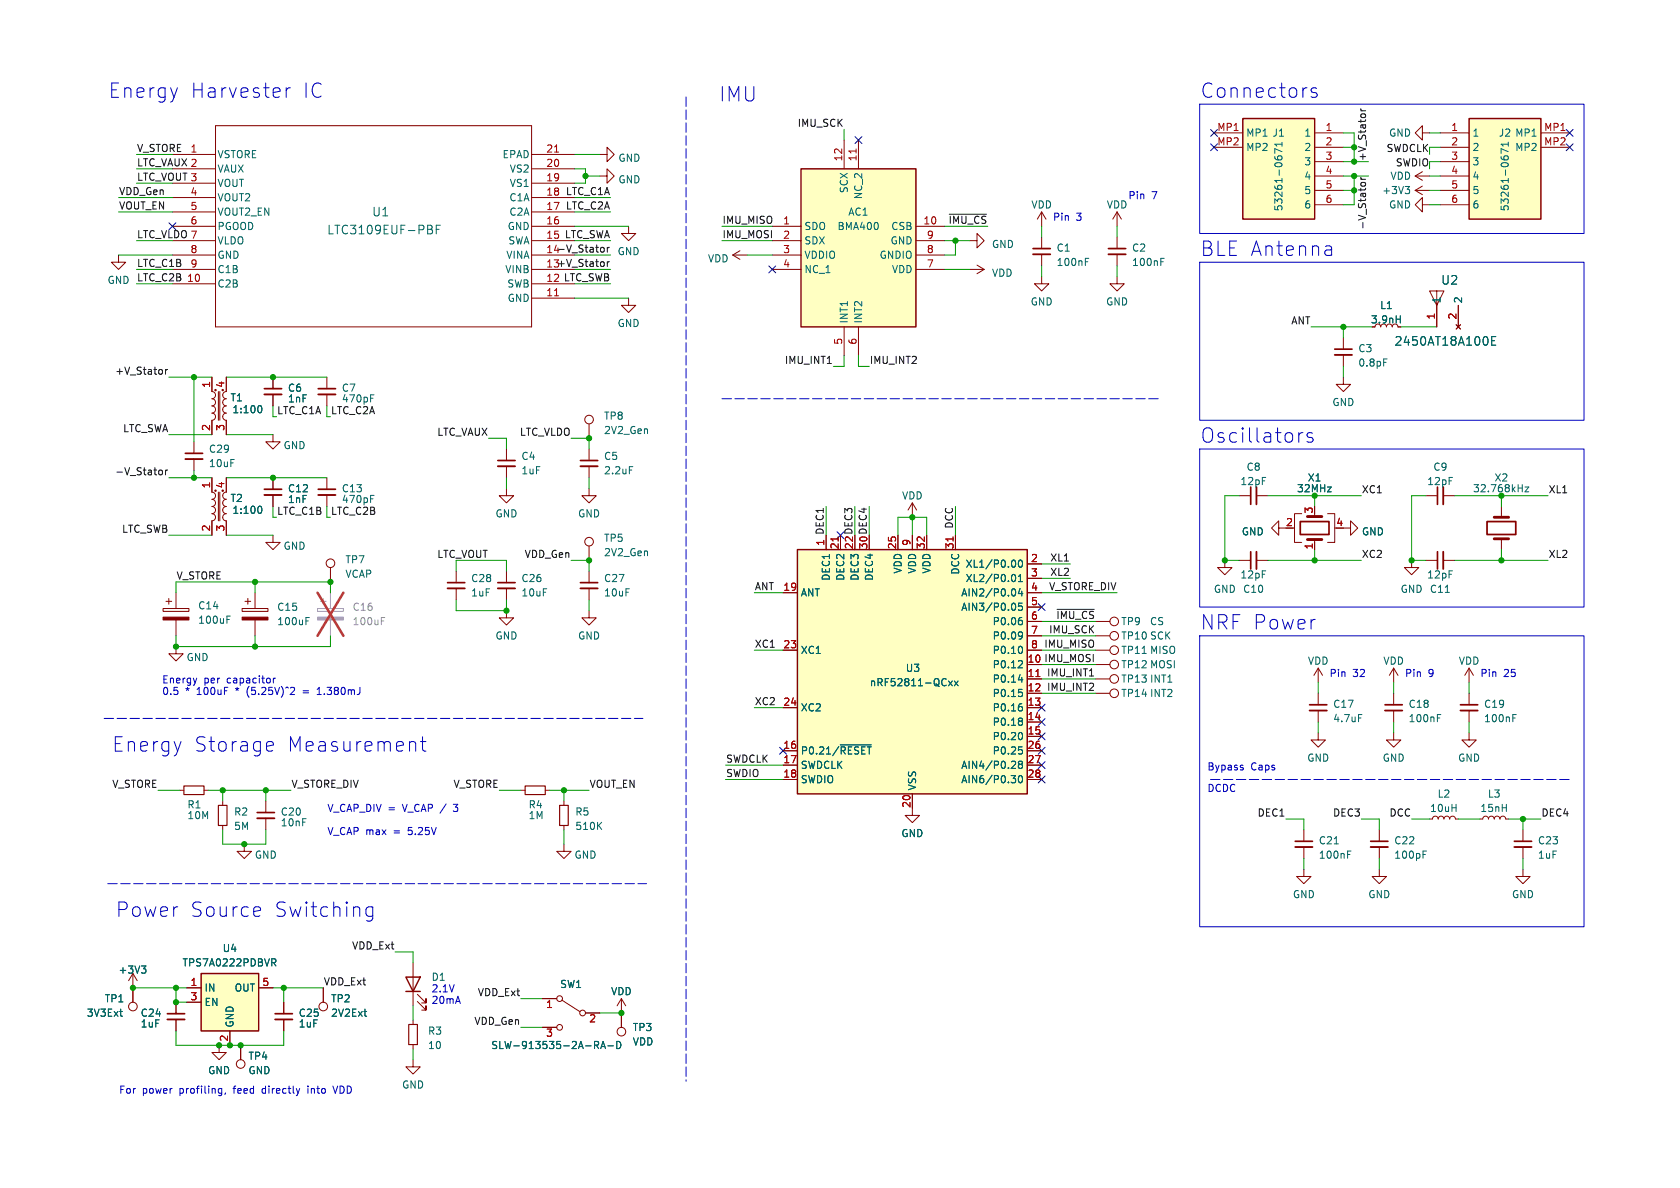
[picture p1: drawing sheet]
<svg xmlns="http://www.w3.org/2000/svg" width="297mm" height="210mm" viewBox="0 0 297 210" stroke-linecap="round" stroke-linejoin="round" font-family="sans-serif">
<g fill="none" stroke="#840000" stroke-width=".18">
<path d="M30.5 27.3h7.6M30.5 37.5h7.6M30.5 34.9h7.6M30.5 32.4h7.6M30.5 29.8h7.6M38.1 22.2h55.9v35.6h-55.9zM94 27.3h7.6M94 37.5h7.6M94 34.9h7.6M94 32.4h7.6M94 29.8h7.6M106 31.1h1.3v-1.3l1.3 1.3-1.3 1.3v-1.3"/>
<path d="M106 27.3h1.3v-1.3l1.3 1.3-1.3 1.3v-1.3M149.2 24.8v5M151.8 24.8v5M184.1 37.5l-.7 1.2M184.1 37.5v2.5M184.1 37.5l.8 1.2M197.5 37.5v2.5M197.5 37.5l-.8 1.2M197.5 37.5l.7 1.2M214.6 23.5h5.1M214.6 26h5.1M232.4 23.5h5.1"/>
<path d="M232.4 26h5.1M232.4 28.6h5.1M232.4 31.1h5.1M232.4 33.7h5.1M232.4 36.2h5.1M250.2 31.1h2.5M250.2 33.7h2.5M250.2 31.1l1.3 .8M250.2 33.7l1.3 .7M251.5 36.2v-1.3l-1.3 1.3 1.3 1.3v-1.3h1.2M251.5 23.5v-1.3l-1.3 1.3 1.3 1.3v-1.3h1.2M251.5 30.4l-1.3 .7"/>
<path d="M251.5 32.9l-1.3 .8M254.6 23.5h5.1M254.6 26h5.1M254.6 28.6h5.1M254.6 31.1h5.1M254.6 33.7h5.1M254.6 36.2h5.1M272.4 23.5h5.1M272.4 26h5.1M21 45.1v1.3h1.2l-1.2 1.2-1.3-1.2h1.3M30.5 47.6h7.6M30.5 40h7.6"/>
<path d="M30.5 42.5h7.6M30.5 45.1h7.6M30.5 50.2h7.6M94 47.6h7.6M94 40h7.6M94 42.5h7.6M94 45.1h7.6M94 50.2h7.6M94 52.7h7.6M111.1 52.7v1.3h1.3l-1.3 1.2-1.2-1.2h1.2M111.1 40v1.3h1.3l-1.3 1.2-1.2-1.2h1.2M129.5 45.1h2.6"/>
<path d="M129.5 45.1l1.3 .7M130.8 44.3l-1.3 .8M136.5 47.6h5.1M136.5 40h5.1M136.5 42.5h5.1M136.5 45.1h5.1M149.2 57.8v5.1M151.8 57.8v5.1M161.9 47.6h5.1M161.9 40h5.1M161.9 42.5h5.1M161.9 45.1h5.1"/>
<path d="M171.4 42.5h1.3v-1.2l1.3 1.2-1.3 1.3v-1.3M171.4 47.6h2.6M172.7 46.9l1.3 .7M174 47.6l-1.3 .8M184.1 48.9v1.3h1.3l-1.3 1.2-1.2-1.2h1.2M184.1 41.9v2M184.1 45v2M197.5 48.9v1.3h1.3l-1.3 1.2-1.3-1.2h1.3M197.5 41.9v2M197.5 45v2M237.5 59.7v2M247.1 57.8h.5"/>
<path d="M254 51.4v2.6l1.3-2.6h-2.6l1.3 2.6v3.8M257.4 57.4l.8 .8M257.8 54v3.8M258.2 57.4l-.8 .8M34.3 78.1v2M37.5 66.7v2.5a.63 .63 0 0 1 .6 .7 .63 .63 0 0 1-.6 .6 .63 .63 0 0 1 .6 .6 .63 .63 0 0 1-.6 .7 .63 .63 0 0 1 .6 .6 .63 .63 0 0 1-.6 .6 .63 .63 0 0 1 .6 .7 .63 .63 0 0 1-.6 .6v2.5M38.6 69.2v5.1M38.9 69.2v5.1M40 66.7v2.5a.63 .63 0 0 0-.6 .7 .63 .63 0 0 0 .6 .6 .63 .63 0 0 0-.6 .6 .63 .63 0 0 0 .6 .7 .63 .63 0 0 0-.6 .6 .63 .63 0 0 0 .6 .6 .63 .63 0 0 0-.6 .7 .63 .63 0 0 0 .6 .6v2.5M48.3 76.8v1.3h1.2l-1.2 1.3-1.3-1.3h1.3M48.3 66.7v2M48.3 69.7v2.1"/>
<path d="M57.8 66.7v2M57.8 69.7v2.1M89.5 79.4v2M104.1 74.9v2.6M104.1 79.4v2M237.5 66.7v1.2h1.3l-1.3 1.3-1.3-1.3h1.3M237.5 62.7v2.1M34.3 81.2v2M37.5 84.5v2.5a.63 .63 0 0 1 .6 .6 .63 .63 0 0 1-.6 .7 .63 .63 0 0 1 .6 .6 .63 .63 0 0 1-.6 .6 .63 .63 0 0 1 .6 .7 .63 .63 0 0 1-.6 .6 .63 .63 0 0 1 .6 .6 .63 .63 0 0 1-.6 .7v2.5M38.6 87v5.1M38.9 87v5.1M40 84.5v2.5a.63 .63 0 0 0-.6 .6 .63 .63 0 0 0 .6 .7 .63 .63 0 0 0-.6 .6 .63 .63 0 0 0 .6 .6 .63 .63 0 0 0-.6 .7 .63 .63 0 0 0 .6 .6 .63 .63 0 0 0-.6 .6 .63 .63 0 0 0 .6 .7v2.5"/>
<path d="M48.3 94.6v1.3h1.2l-1.2 1.3-1.3-1.3h1.3M48.3 84.5v2M48.3 87.5v2M57.8 84.5v2M57.8 87.5v2M89.5 86.4v1.2h1.3l-1.3 1.3-1.2-1.3h1.2M89.5 82.4v2.1M104.1 86.4v1.2h1.3l-1.3 1.3-1.2-1.3h1.2M104.1 82.4v2.1M104.1 96.5v2.6M146 94.6v2.6M148.6 94.6v2.6"/>
<path d="M158.7 94.6v2.6M161.3 88.9l-.8 1.3M161.3 88.9v2.5M161.3 94.6v2.6M161.3 88.9l.8 1.3M163.8 94.6v2.6M168.9 94.6v2.6M181.6 99.7h2.5M216.5 99.1v1.2h1.3l-1.3 1.3-1.2-1.3h1.2M219.1 87.6h2M219.1 99.1h2M222.1 87.6h2.1"/>
<path d="M222.1 99.1h2.1M226.1 93.3v-1.2l-1.3 1.2 1.3 1.3v-1.3h1.2M228.6 93.3h.3M230.1 90.8h-1.2v5.1h1.2M232.4 95.4v1.8M234.7 90.8h1.3v5.1h-1.3M237.5 93.3h1.3v-1.2l1.2 1.2-1.2 1.3v-1.3M249.6 99.1v1.2h1.2l-1.2 1.3-1.3-1.3h1.3M252.1 87.6h2M252.1 99.1h2M255.1 87.6h2.1M255.1 99.1h2.1"/>
<path d="M265.4 89.5v1.9M265.4 95.3v1.9M28.8 107.6h4.6v.5h-4.6zM29.3 106.3h1.1M29.8 105.8v1M31.1 114.3v1.3h1.3l-1.3 1.2-1.3-1.2h1.3M31.1 104.8v2.8M31.1 109.6v2.8M42.8 107.6h4.6v.5h-4.6zM43.3 106.3h1M43.8 105.8v1M45.1 104.8v2.8"/>
<path d="M45.1 109.6v2.8M58.4 100.3v2.6M80.6 101v2M80.6 104v2M89.5 108v1.2h1.3l-1.3 1.3-1.2-1.3h1.2M89.5 101v2M89.5 104v2M104.1 108v1.2h1.3l-1.3 1.3-1.2-1.3h1.2M104.1 101v2M104.1 104v2M138.4 114.9h2.6M138.4 104.8h2.6"/>
<path d="M181.6 112.4h2.5M181.6 109.9h2.5M181.6 114.9h2.5M181.6 104.8h2.5M181.6 102.2h2.5M181.6 107.3h2.5M193.7 117.5h2.5M193.7 112.4h2.5M193.7 109.9h2.5M193.7 114.9h2.5M233 118.1v2.6M233 118.1l-.7 1.3"/>
<path d="M233 118.1l.8 1.3M246.4 118.1v2.6M246.4 118.1l-.8 1.3M246.4 118.1l.7 1.3M259.7 118.1v2.6M259.7 118.1l-.7 1.3M259.7 118.1l.8 1.3M31.7 139.7h.8M36.1 139.7h.7M92.1 139.7h.7M96.4 139.7h.8M138.4 125.1h2.6"/>
<path d="M138.4 132.7h2.6M138.4 135.3h2.6M138.4 137.8h2.6M181.6 122.6h2.5M181.6 120h2.5M181.6 125.1h2.5M181.6 127.6h2.5M181.6 130.2h2.5M181.6 132.7h2.5M181.6 135.3h2.5M181.6 137.8h2.5M193.7 122.6h2.5"/>
<path d="M193.7 120h2.5M233 129.5v1.3h1.3l-1.3 1.3-1.2-1.3h1.2M233 122.6v2M233 125.6v2M246.4 129.5v1.3h1.2l-1.2 1.3-1.3-1.3h1.3M246.4 122.6v2M246.4 125.6v2M259.7 129.5v1.3h1.3l-1.3 1.3-1.3-1.3h1.3M259.7 122.6v2M259.7 125.6v2M39.4 141.6v.8M39.4 145.9v.8"/>
<path d="M43.2 149.2v1.3h1.2l-1.2 1.3-1.3-1.3h1.3M47 141.6v2M47 144.7v2M99.7 149.2v1.3h1.3l-1.3 1.3-1.3-1.3h1.3M99.7 141.6v.8M99.7 145.9v.8M161.3 140.3v3.8h1.3l-1.3 1.3-1.3-1.3h1.3M230.5 153.7v1.2h1.3l-1.3 1.3-1.3-1.3h1.3M230.5 146.7v2M230.5 149.7v2.1M243.8 153.7v1.2h1.3l-1.3 1.3-1.2-1.3h1.2M243.8 146.7v2"/>
<path d="M243.8 149.7v2.1M252.7 144.8h.5l.2-.4 .4-.1 .3 .1 .2 .4 .1-.4 .4-.1 .3 .1 .2 .4 .1-.4 .4-.1 .4 .1 .1 .4 .1-.4 .4-.1 .4 .1 .1 .4h.5M261.6 144.8h.5l.2-.4 .3-.1 .4 .1 .1 .4 .2-.4 .4-.1 .3 .1 .2 .4 .1-.4 .4-.1 .3 .1 .2 .4 .1-.4 .4-.1 .4 .1 .1 .4h.5M269.2 153.7v1.2h1.3l-1.3 1.3-1.2-1.3h1.2M269.2 146.7v2M269.2 149.7v2.1M23.5 172.1l-.8 1.3M23.5 172.1v5.1M23.5 172.1l.8 1.3M31.1 177.2v2M33 174.6h2.6M33 177.2h2.6"/>
<path d="M45.7 174.6h2.6M50.2 177.2v2M57.1 174.6v2.6M73 170.2v7.6M73.8 177l1.5 1.6v-.8v.8h-.8M73.8 175.8l1.5 1.5v-.8v.8h-.8M95.9 176.5h2.5M99.3 176.8l3.2 2M103.5 179.1h2.5M109.9 176.5v5.1M109.9 176.5l-.8 1.3M109.9 176.5l.7 1.3"/>
<path d="M31.1 180.2v2M38.7 184.8v1.3h1.3l-1.3 1.2-1.2-1.2h1.2M40.6 182.2v2.6M42.5 184.8v2.5M50.2 180.2v2M73 187.3v1.3h1.3l-1.3 1.3-1.2-1.3h1.2M73 180.3v.8M73 184.7v.7M95.9 181.6h2.5"/>
<circle cx="104.1" cy="74.2" r=".76"/>
<circle cx="58.4" cy="99.6" r=".76"/>
<circle cx="104.1" cy="95.8" r=".76"/>
<circle cx="197" cy="109.9" r=".76"/>
<circle cx="197" cy="112.4" r=".76"/>
<circle cx="197" cy="117.5" r=".76"/>
<circle cx="197" cy="114.9" r=".76"/>
<circle cx="197" cy="122.6" r=".76"/>
<circle cx="197" cy="120" r=".76"/>
<circle cx="23.5" cy="177.9" r=".76"/>
<circle cx="57.1" cy="177.9" r=".76"/>
<circle cx="98.9" cy="176.5" r=".51"/>
<circle cx="103" cy="179.1" r=".51"/>
<circle cx="42.5" cy="188.1" r=".76"/>
<circle cx="98.9" cy="181.6" r=".51"/>
<circle cx="109.9" cy="182.4" r=".76"/>
</g>
<path d="M32.5 138.9h3.6v1.6h-3.6zM92.8 138.9h3.6v1.6h-3.6zM38.6 142.4h1.5v3.5h-1.5zM98.9 142.4h1.6v3.5h-1.6zM72.3 181.1h1.5v3.6h-1.5z" fill="none" stroke="#840000" stroke-width=".2"/>
<g fill="none" stroke="#840000" stroke-width=".33">
<path d="M182.6 45h3.1M196 45h3M46.7 69.7h3.1M56.3 69.7h3M236 62.7h3M32.8 81.2h3M46.7 87.5h3.1M56.3 87.5h3M88 82.4h3.1M102.6 82.4h3.1M222.1 86.1v3.1M222.1 97.5v3.1"/>
<path d="M255.1 86.1v3.1M255.1 97.5v3.1M79.1 104h3.1M88 104h3.1M102.6 104h3.1M231.5 125.6h3.1M244.9 125.6h3M258.2 125.6h3M45.5 144.7h3M229 149.7h3M242.3 149.7h3.1M267.7 149.7h3.1"/>
<path d="M29.6 180.2h3M48.6 180.2h3.1"/>
</g>
<g fill="none" stroke="#840000" stroke-width=".3">
<path d="M182.6 43.9h3.1M196 43.9h3M46.7 68.7h3.1M56.3 68.7h3M236 61.7h3M32.8 80.1h3M46.7 86.5h3.1M56.3 86.5h3M88 81.4h3.1M102.6 81.4h3.1M221.1 86.1v3.1M221.1 97.5v3.1"/>
<path d="M229.9 92.2h5v2.3h-5zM254.1 86.1v3.1M254.1 97.5v3.1M262.9 92.2h5.1v2.3h-5.1zM79.1 103h3.1M88 103h3.1M102.6 103h3.1M231.5 124.6h3.1M244.9 124.6h3M258.2 124.6h3M45.5 143.6h3M229 148.7h3"/>
<path d="M242.3 148.7h3.1M267.7 148.7h3.1M29.6 179.2h3M48.6 179.2h3.1"/>
</g>
<g fill="none" stroke="#006464" stroke-width=".18">
<path d="M76.1 39.8l.3 .3-.1 .3-.2 .1a.41 .41 0 0 1 .4 .4 .41 .41 0 0 1-.3 .4M77.9 39.8h-.8v1.5M225.4 27.7v.2M225.9 27.8l.2-.3h.3l.2 .3M226.6 25.5h-1.2l.3 .4M226.6 26.8l-1.2-.5v.8M226.6 25.1v.8M248.4 33h.8l-.4 .4M249 33.4l.2 .3v.3l-.2 .2M265.4 27.7v.2M265.9 27.8l.2-.3h.3l.2 .3M266.6 26.8l-1.2-.5v.8"/>
<path d="M266.6 25.1v.8M266.6 25.5h-1.2l.3 .4M77.1 40.5h.5M191.9 46.3h.4M191.9 45.7h.6M205.2 46.3h.4M205.2 45.7h.6M246.8 56.4h.8M247.6 55.8v1.3M264.4 59.5h-.7v1.5h.7M45.9 71.7a.68 .68 0 0 1 .4 .6 .68 .68 0 0 1-.4 .7M65.5 70.4h.4"/>
<path d="M65.5 69.8h.6M244.6 63.5h.6M263.7 60.2h.5M45.9 89.5a.68 .68 0 0 1 .4 .6 .68 .68 0 0 1-.4 .6M65.5 88.2h.4M65.5 87.6h.6M111.3 82.5h.6M179.4 99.1l.2 .4-.2 .7M180.2 99.1l.1-.1a.68 .68 0 0 1 .5 .6 .68 .68 0 0 1-.5 .7 .84 .84 0 0 1-.1-1.2zM269.6 86.1h.7l-.7 .8h.7M40.1 109.5h.4M40.1 108.9h.6"/>
<path d="M54.1 109.2h.6M54.1 109.8h.4M179.1 101.5a.68 .68 0 0 1 .5 .7 .68 .68 0 0 1-.5 .6M179.4 106.7l.2 .4-.2 .7M179.4 104.2l.2 .4-.2 .6M180 102.8h.8M180 101.9l.4-.4v1.3M180.3 104l-.3 .9h.8M180.4 109.2h.2M180.5 114.2a.79 .79 0 0 1 0 1.3M180.5 116.8l.3 .2-.1 .3-.7 .8h.8M180.5 109.6l.3 .3v.3l-.3 .2"/>
<path d="M180.5 111.7l.2 .1a1.03 1.03 0 0 1-.2 1.1M180.6 104.5v.9M180.6 119.7v.9M180.7 106.6h-.6l-.1 .6 .2-.1 .4 .1 .2 .2-.1 .4-.2 .1-.5-.1M180.8 112.2l-.3 .3M255.5 104.7h.7M148.5 131.7h5.5M167.7 120.4l.7 .8M168.4 120.4l-.7 .8M168.7 120.4l.7 .8M169.4 120.4l-.7 .8M178.8 137.1h.8l-.5 .5"/>
<path d="M179.3 134.6l.3 .2-.1 .3-.7 .7h.8M179.3 137.6l.3 .2v.3l-.3 .3M180 120.2h.8M180.1 121.9h.6M180.1 132h.6M180.2 137.2l.1-.1a.68 .68 0 0 1 .5 .6 .68 .68 0 0 1-.5 .7 .84 .84 0 0 1-.1-1.2zM180.3 135.1l-.3-.2 .3-.3h.2l.3 .2-.3 .3M180.3 135.1l-.3 .3 .1 .3 .2 .1h.3l.2-.2v-.2l-.3-.3M180.3 135.1h.2M180.4 124.4h.2M180.5 129.5a.79 .79 0 0 1 0 1.3M180.5 122.3l.3 .3v.3l-.3 .2"/>
<path d="M180.5 124.9l.3 .2v.3l-.3 .3M180.5 126.9l.3 .3-.3 .3 .3 .2v.3l-.3 .2M180.5 132.5l.3 .3v.3l-.3 .2M240.2 126.3h.6M254.1 126.3h.6M254.1 126.9h.4M267.4 126.3h.7M267.4 126.9h.5M105.8 145.9l.6 .7M106.4 145.4l-.8 .7M235.9 149.2h.7M238.2 151.1h.5"/>
<path d="M238.2 150.4h.6M251.6 151.1h.4M251.6 150.4h.6M21.2 178.8h.4M21.5 179.6h.1M25 170.8h.8l-.4 .4M25.6 171.2l.2 .3v.3l-.2 .2M48 169.5h.5l.3 .2-.1 .4-.7 .1M48.4 170.2l.4 .6M64.3 178.8h.5M64.7 179.6h.1M105.1 184.1h.5l.2 .2-.1 .4-.6 .1"/>
<path d="M105.4 184.8l.4 .6M106.2 185.4l.4-1.3 .4 1.3M106.3 185h.6M107.5 184.9h.9M109 184.1a.64 .64 0 0 1 .8 .6 .64 .64 0 0 1-.8 .7z"/>
</g>
<path d="M141.6 29.8h20.3v28h-20.3zM219.7 21h12.7v17.7h-12.7zM259.7 21h12.7v17.7h-12.7zM141 97.2h40.6v43.1h-40.6zM35.6 172.1h10.1v10.1h-10.1zM71.8 172.7h2.5l-1.3 2.6zM71.8 175.3h2.5" fill="none" stroke="#840000" stroke-width=".25"/>
<g fill="#ffffc2" stroke="#ffffc2" stroke-width=".18">
<path d="M141.6 29.8h20.3v28h-20.3z"/>
<path d="M141 97.2h40.6v43.1h-40.6z"/>
<path d="M35.6 172.1h10.1v10.1h-10.1z"/>
<path d="M259.7 21h12.7v17.7h-12.7z"/>
<path d="M219.7 21h12.7v17.7h-12.7z"/>
</g>
<path d="M98 26.9h.8M151.3 26.3v.8M98 52.3h.8M148.2 94.9v.7M168.5 94.9v.7M183.1 119.6h.7" fill="none" stroke="#a90000" stroke-width=".18"/>
<path d="M56.1 107.6h4.6v.5h-4.6zM56.6 106.3h1.1M57.1 105.8v1M58.4 104.8v2.8M58.4 109.6v2.8" fill="none" stroke="#a1a1a1" stroke-width=".18"/>
<path d="M56.1 109.1h4.6v.5h-4.6z" fill="#a1a1a1" stroke="#a1a1a1" stroke-width=".18"/>
<path d="M67.4 109.8h.4M67.4 109.2h.6" fill="none" stroke="#989898" stroke-width=".18"/>
<path d="M56.1 104.8l4.6 7.6M60.7 104.8l-4.6 7.6" fill="none" stroke="#eb3a3d" stroke-width=".46"/>
<g fill="#840000" stroke="#840000" stroke-width=".18">
<path d="M42.8 109.1h4.6v.5h-4.6z"/>
<path d="M28.8 109.1h4.6v.5h-4.6z"/>
</g>
<path d="M231.1 95.4h2.6M231.1 91.3h2.6M264.2 95.3h2.5M264.2 91.4h2.5" fill="none" stroke="#840000" stroke-width=".51"/>
<g fill="none" stroke="#0f0f0f" stroke-width=".18">
<path d="M240.6 19.2l.2 .4M240.6 19.6h.8M167.8 37.9h6.6M240.6 31.3l.2 .4M240.6 32.7v-.3l.2-.2 .5 .1 .1 .4M240.6 31.7h.8M106.4 43.7l.3 .1 .1 .2v.5l-.4 .1M107.4 43.7v.9M107.4 46.3v.8M107.7 43.7l-.3 .3M107.7 46.3l-.3 .2M29.3 65.3v.9"/>
<path d="M29.6 65.3l-.3 .3M28.3 83.1l.3 .1 .1 .1v.5l-.4 .1M29.3 83.1v.8M29.6 83.1l-.3 .2M186.9 107.7h6.5"/>
</g>
<g fill="none" stroke="#0000c2" stroke-width=".18">
<path d="M50.6 15.5v1.7M51.3 15.5a.65 .65 0 0 0-.7 .5M212.1 18.4h67.9v22.9h-67.9zM232.8 15.6l-.7-.1-.3 .4 .1 .3 .9 .3 .1 .2-.1 .4-.3 .1-.7-.1M212.1 46.4h67.9v27.9h-67.9zM235.1 43.5l.3 .3v1.4M235.4 45l-.2 .2M235.4 44.1l-.2 .1M212.1 79.4h67.9v27.9h-67.9zM230.3 76.5a.65 .65 0 0 0-.7 .5M232 76.6l-.6-.1-.3 .3 .1 .4 .8 .2 .1 .3-.1 .4-.2 .1-.7-.1M34.8 119.9l-.3 .8"/>
<path d="M48.3 119.9v.8M48.7 119.9l-.4 .2M212.1 112.4h67.9v51.4h-67.9zM47.5 131.1l.7 .1 .1 .5-1.2 .2M48.2 132.7l-.7 .1M53.6 122.1h1M53.6 122.5h1M56.1 122.8h.7M56.1 121.9l.3-.4v1.3M73.1 131.1l.4 .4v1.3M74.3 131.1h1M74.7 130.2v2.2l.1 .3 .5 .1"/>
<path d="M219.6 135.7l.2 .2-.2 .2M219.6 135.3h.1M45.7 160.3l.2 .1 .2 .5-1.2 .2M45.9 161.9l-.2 .1M65.9 160.3v2.1a.69 .69 0 0 1-1.1 .3M65.9 160.4l-.7-.1-.5 .5v.7l.2 .4 .3 .1 .7-.1M38.8 192.4l.4 .1M39.2 192.4v1l-.2 .3M39.2 193.2l-.4 .1M39.9 193.2l-.2 .2M54.4 192v.1M54.4 192.4v.9"/>
<path d="M58.9 192l.4 1.3"/>
</g>
<path d="M121.3 17.1v174M127.6 70.5h77.5M18.4 127h95.3M214 137.8h63.5M19 156.2h95.3" fill="none" stroke="#0000c2" stroke-width=".18" stroke-dasharray="1.7 .6"/>
<g fill="none" stroke="#009600" stroke-width=".18">
<path d="M21 34.9h9.5M21 37.5h9.5M24.1 27.3h6.4M24.1 29.8h6.4M24.1 32.4h6.4M101.6 27.3h4.4M101.6 29.8h1.9v2.6h-1.9M101.6 34.9h6.3M101.6 37.5h6.3M103.5 31.1h2.5M149.2 22.9v1.9M237.5 33.7h1.9"/>
<path d="M237.5 23.5h1.9v5.1M237.5 31.1h4.4M237.5 26h1.9M237.5 28.6h4.4M239.4 31.1v5.1h-1.9M252.7 33.7h1.9M252.7 31.1h1.9M252.7 23.5h1.9M252.7 26h1.9M252.7 28.6h1.9M252.7 36.2h1.9M21 45.1h9.5"/>
<path d="M24.1 47.6h6.4M24.1 42.5h6.4M24.1 50.2h6.4M101.6 47.6h6.3M101.6 45.1h6.3M101.6 40h9.5M101.6 42.5h6.3M101.6 50.2h6.3M101.6 52.7h9.5M127.6 40h8.9M127.6 42.5h8.9M132.1 45.1h4.4"/>
<path d="M167 47.6h4.4M167 40h7.6M167 42.5h4.4M168.9 42.5v2.6h-1.9M184.1 40v1.9M184.1 47v1.9M197.5 40v1.9M197.5 47v1.9M231.8 57.8h10.8M237.5 57.8v1.9M247.6 57.8h6.4M29.8 66.7h7.7"/>
<path d="M29.8 76.8h7.7M34.3 66.7v11.4M40 66.7h17.8M40 76.8h8.3M48.3 71.8v1.9h.6M57.8 71.8v1.9h.6M86.4 77.5h3.1v1.9M101 77.5h3.1v1.9M149.2 62.9v1.9h-1.9M151.8 62.9v1.9h1.9M237.5 64.8v1.9M29.8 84.5h7.7"/>
<path d="M29.8 94.6h7.7M34.3 83.2v1.3M40 84.5h17.8M40 94.6h8.3M48.3 89.5v1.9h.6M57.8 89.5v1.9h.6M89.5 84.5v1.9M101 99.1h3.1v1.9M104.1 84.5v1.9M146 89.5v5.1M151.1 89.5v5.1M153.7 89.5v5.1"/>
<path d="M158.7 94.6v-3.2h5.1v3.2M161.3 91.4v3.2M168.9 89.5v5.1M184.1 99.7h5.1M219.1 87.6h-2.6v11.5h2.6M224.2 87.6h16.5M224.2 99.1h16.5M232.4 87.6v1.9M232.4 97.2v1.9M252.1 87.6h-2.5v11.5h2.5M257.2 87.6h16.5M257.2 99.1h16.5"/>
<path d="M265.4 87.6v1.9M265.4 97.2v1.9M31.1 112.4v1.9h27.3v-1.9M31.1 104.8v-1.9h27.3v1.9M45.1 102.9v1.9M45.1 112.4v1.9M80.6 101v-1.9h8.9v1.9M80.6 106v2h8.9v-2M104.1 106v2M133.3 104.8h5.1M133.3 114.9h5.1M184.1 104.8h13.4"/>
<path d="M184.1 102.2h5.1M184.1 112.4h9.6M184.1 114.9h9.6M184.1 117.5h9.6M184.1 109.9h9.6M27.9 139.7h3.8M36.8 139.7h14.6M39.4 139.7v1.9M47 139.7v1.9M88.3 139.7h3.8M97.2 139.7h6.9M99.7 139.7v1.9"/>
<path d="M128.3 137.8h10.1M128.3 135.3h10.1M133.3 125.1h5.1M184.1 120h9.6M184.1 122.6h9.6M233 120.7v1.9M233 127.6v1.9M246.4 120.7v1.9M246.4 127.6v1.9M259.7 120.7v1.9M259.7 127.6v1.9M39.4 146.7v2.5h7.6v-2.5"/>
<path d="M99.7 146.7v2.5M227.3 144.8h3.2v1.9M230.5 151.8v1.9M240.7 144.8h3.1v1.9M243.8 151.8v1.9M249.6 144.8h3.1M257.8 144.8h3.8M266.7 144.8h5.7M269.2 144.8v1.9M269.2 151.8v1.9M23.5 174.6h9.5M31.1 174.6v2.6h1.9"/>
<path d="M48.3 174.6h8.8M50.2 174.6v2.6M69.8 168.3h3.2v1.9M73 177.8v2.5M92.1 176.5h3.8M106 179.1h3.9M31.1 182.2v2.6h7.6M50.2 182.2v2.6h-9.6M73 185.4v1.9M92.1 181.6h3.8"/>
</g>
<g fill="none" stroke="#000084" stroke-width=".18">
<path d="M29.9 39.4l1.2 1.2M31.1 39.4l-1.2 1.2M151.2 24.2l1.2 1.2M152.4 24.2l-1.2 1.2M214 22.9l1.2 1.2M214 25.4l1.2 1.2M215.2 22.9l-1.2 1.2M215.2 25.4l-1.2 1.2M276.9 25.4l1.2 1.2M276.9 22.9l1.2 1.2M278.1 25.4l-1.2 1.2M278.1 22.9l-1.2 1.2"/>
<path d="M135.9 47l1.2 1.2M137.1 47l-1.2 1.2M148 94l1.2 1.2M149.2 94l-1.2 1.2M183.5 106.7l1.3 1.2M184.8 106.7l-1.3 1.2M137.8 132.1l1.2 1.2M139 132.1l-1.2 1.2M183.5 127l1.3 1.2M183.5 137.2l1.3 1.2M183.5 134.6l1.3 1.3M183.5 124.5l1.3 1.2"/>
<path d="M183.5 132.1l1.3 1.2M183.5 129.6l1.3 1.2M184.8 127l-1.3 1.2M184.8 137.2l-1.3 1.2M184.8 134.6l-1.3 1.3M184.8 124.5l-1.3 1.2M184.8 132.1l-1.3 1.2M184.8 129.6l-1.3 1.2"/>
</g>
<g fill="#009600" stroke="#009600" stroke-width=".18">
<circle cx="216.5" cy="99.1" r=".46"/>
<circle cx="239.4" cy="33.7" r=".46"/>
<circle cx="239.4" cy="31.1" r=".46"/>
<circle cx="239.4" cy="26" r=".46"/>
<circle cx="239.4" cy="28.6" r=".46"/>
<circle cx="249.6" cy="99.1" r=".46"/>
<circle cx="265.4" cy="99.1" r=".46"/>
<circle cx="265.4" cy="87.6" r=".46"/>
<circle cx="232.4" cy="87.6" r=".46"/>
<circle cx="232.4" cy="99.1" r=".46"/>
<circle cx="237.5" cy="57.8" r=".46"/>
<circle cx="168.9" cy="42.5" r=".46"/>
<circle cx="269.2" cy="144.8" r=".46"/>
<circle cx="161.3" cy="91.4" r=".46"/>
<circle cx="104.1" cy="77.5" r=".46"/>
<circle cx="99.7" cy="139.7" r=".46"/>
<circle cx="104.1" cy="99.1" r=".46"/>
<circle cx="43.2" cy="149.2" r=".46"/>
<circle cx="109.9" cy="179.1" r=".46"/>
<circle cx="31.1" cy="174.6" r=".46"/>
<circle cx="31.1" cy="114.3" r=".46"/>
<circle cx="45.1" cy="114.3" r=".46"/>
<circle cx="47" cy="139.7" r=".46"/>
<circle cx="39.4" cy="139.7" r=".46"/>
<circle cx="50.2" cy="174.6" r=".46"/>
<circle cx="42.5" cy="184.8" r=".46"/>
<circle cx="40.6" cy="184.8" r=".46"/>
<circle cx="38.7" cy="184.8" r=".46"/>
<circle cx="23.5" cy="174.6" r=".46"/>
<circle cx="31.1" cy="177.2" r=".46"/>
<circle cx="48.3" cy="84.5" r=".46"/>
<circle cx="45.1" cy="102.9" r=".46"/>
<circle cx="58.4" cy="102.9" r=".46"/>
<circle cx="89.5" cy="108" r=".46"/>
<circle cx="34.3" cy="84.5" r=".46"/>
<circle cx="48.3" cy="66.7" r=".46"/>
<circle cx="34.3" cy="66.7" r=".46"/>
<circle cx="103.5" cy="31.1" r=".46"/>
</g>
<g font-size="3.5" fill="#0000c2">
<text x="19" y="17.5">Energy</text>
<text x="33.5" y="17.5">Harvester</text>
<text x="53.3" y="17.5">IC</text>
<text x="212.1" y="17.5">Connectors</text>
<text x="127" y="18.2">IMU</text>
<text x="212.1" y="45.5">BLE Antenna</text>
<text x="212.1" y="78.5">Oscillators</text>
<text x="212.1" y="111.5">NRF Power</text>
<text x="19.7" y="133.1">Energy</text>
<text x="34.1" y="133.1">Storage</text>
<text x="50.5" y="133.1">Measurement</text>
<text x="20.3" y="162.3">Power</text>
<text x="33.5" y="162.3">Source</text>
<text x="48.3" y="162.3">Switching</text>
</g>
<g font-size="2.1" fill="#006464">
<text x="57.7" y="41.6">LTC3109EUF-PBF</text>
<text x="65.7" y="38.5">U1</text>
<text x="254.7" y="50.5">U2</text>
<text x="246.4" y="61.3">2450AT18A100E</text>
</g>
<g font-size="1.8" fill="#0f0f0f">
<text x="140.9" y="22.5">IMU_SCK</text>
<text x="24.1" y="27">V_STORE 1</text>
<text x="24.1" y="29.5">LTC_VAUX 2</text>
<text x="241.6" y="28.6" transform="rotate(-90 241.6 28.6)">+V_Stator</text>
<text x="21" y="34.6">VDD_Gen</text>
<text x="24.1" y="32">LTC_VOUT3</text>
<text x="99.9" y="34.6">LTC_C1A</text>
<text x="21" y="37.1">VOUT_EN</text>
<text x="99.9" y="37.1">LTC_C2A</text>
<text x="127.6" y="39.7">IMU_MISO</text>
<text x="167.6" y="39.7">~{IMU_CS}</text>
<text x="241.6" y="40.7" transform="rotate(-90 241.6 40.7)">-V_Stator</text>
<text x="24.1" y="47.3">LTC_C1B</text>
<text x="24.1" y="42.2">LTC_VLDO 7</text>
<text x="96.5" y="47.4">13+V_Stator</text>
<text x="96.5" y="44.8">14-V_Stator</text>
<text x="99.8" y="42.2">LTC_SWA</text>
<text x="127.6" y="42.2">IMU_MOSI</text>
<text x="24.1" y="49.8">LTC_C2B 10</text>
<text x="96.5" y="49.9">12 LTC_SWB</text>
<text x="228.2" y="57.4">ANT</text>
<text x="138.7" y="64.4">IMU_INT1</text>
<text x="153.7" y="64.4">IMU_INT2</text>
<text x="20.3" y="66.3">+V_Stator</text>
<text x="60.3" y="71.3">470pF</text>
<text x="21.7" y="76.5">LTC_SWA</text>
<text x="48.9" y="73.3">LTC_C1A</text>
<text x="58.4" y="73.3">LTC_C2A</text>
<text x="77.2" y="77.1">LTC_VAUX</text>
<text x="91.8" y="77.1">LTC_VLDO</text>
<text x="20.3" y="84.1">-V_Stator</text>
<text x="60.3" y="89.1">470pF</text>
<text x="240.7" y="87.3">XC1</text>
<text x="273.7" y="87.3">XL1</text>
<text x="21.5" y="94.3">LTC_SWB</text>
<text x="48.9" y="91.1">LTC_C1B</text>
<text x="58.4" y="91.1">LTC_C2B</text>
<text x="168.6" y="93.5" transform="rotate(-90 168.6 93.5)">DCC</text>
<text x="77.2" y="98.7">LTC_VOUT</text>
<text x="92.7" y="98.7">VDD_Gen</text>
<text x="145.8" y="96.6" transform="rotate(-90 145.8 96.6)">1 DEC1</text>
<text x="185.6" y="101.9">XL2</text>
<text x="185.6" y="99.3">XL1</text>
<text x="240.7" y="98.7">XC2</text>
<text x="273.7" y="98.7">XL2</text>
<text x="31.1" y="102.5">V_STORE</text>
<text x="133.3" y="104.4">ANT</text>
<text x="185.4" y="104.4">V_STORE_DIV</text>
<text x="185.4" y="112">IMU_SCK</text>
<text x="186.6" y="109.5">~{IMU_CS}</text>
<text x="133.3" y="114.6">XC1</text>
<text x="184.5" y="114.6">IMU_MISO</text>
<text x="185" y="119.7">IMU_INT1</text>
<text x="133.3" y="124.7">XC2</text>
<text x="185" y="122.2">IMU_INT2</text>
<text x="128.3" y="134.9">SWDCLK</text>
<text x="128.3" y="137.4">SWDIO</text>
<text x="19.8" y="139.4">V_STORE</text>
<text x="51.4" y="139.4">V_STORE_DIV</text>
<text x="80.1" y="139.4">V_STORE</text>
<text x="104.1" y="139.4">VOUT_EN</text>
<text x="222.2" y="144.4">DEC1</text>
<text x="235.6" y="144.4">DEC3</text>
<text x="245.5" y="144.4">DCC</text>
<text x="272.4" y="144.4">DEC4</text>
<text x="62.1" y="167.9">VDD_Ext</text>
<text x="57.1" y="174.3">VDD_Ext</text>
<text x="84.4" y="176.2">VDD_Ext</text>
<text x="83.8" y="181.3">VDD_Gen</text>
</g>
<g font-size="1.8" fill="#a90000">
<text x="215.1" y="23.2">MP1</text>
<text x="234.2" y="23.2">1</text>
<text x="256.5" y="23.2">1</text>
<text x="272.9" y="23.2">MP1</text>
<text x="96.5" y="29.6">20</text>
<text x="96.5" y="27.1">21</text>
<text x="149" y="28.6" transform="rotate(-90 149 28.6)">12</text>
<text x="151.5" y="28.6" transform="rotate(-90 151.5 28.6)">11</text>
<text x="215.1" y="25.8">MP2</text>
<text x="234.2" y="25.8">2</text>
<text x="234.2" y="28.3">3</text>
<text x="256.5" y="25.8">2</text>
<text x="256.5" y="28.3">3</text>
<text x="272.9" y="25.8">MP2</text>
<text x="33.6" y="34.7">4</text>
<text x="96.5" y="34.7">18</text>
<text x="96.5" y="32.1">19</text>
<text x="234.2" y="30.9">4</text>
<text x="234.2" y="33.4">5</text>
<text x="234.2" y="35.9">6</text>
<text x="256.5" y="30.9">4</text>
<text x="256.5" y="33.4">5</text>
<text x="256.5" y="35.9">6</text>
<text x="33.6" y="37.2">5</text>
<text x="33.6" y="39.8">6</text>
<text x="96.5" y="39.8">16</text>
<text x="96.5" y="37.2">17</text>
<text x="138.4" y="39.8">1</text>
<text x="163.2" y="39.8">10</text>
<text x="33.6" y="44.8">8</text>
<text x="33.6" y="47.4">9</text>
<text x="96.5" y="42.3">15</text>
<text x="138.4" y="42.3">2</text>
<text x="138.4" y="44.8">3</text>
<text x="138.4" y="47.4">4</text>
<text x="163.8" y="47.4">7</text>
<text x="163.8" y="44.8">8</text>
<text x="163.8" y="42.3">9</text>
<text x="96.5" y="52.5">11</text>
<text x="253.7" y="56.6" transform="rotate(-90 253.7 56.6)">1</text>
<text x="257.6" y="56.6" transform="rotate(-90 257.6 56.6)">2</text>
<text x="149" y="61" transform="rotate(-90 149 61)">5</text>
<text x="151.5" y="61" transform="rotate(-90 151.5 61)">6</text>
<text x="37.2" y="68.7" transform="rotate(-90 37.2 68.7)">1</text>
<text x="39.8" y="68.7" transform="rotate(-90 39.8 68.7)">4</text>
<text x="37.2" y="76.3" transform="rotate(-90 37.2 76.3)">2</text>
<text x="39.8" y="76.3" transform="rotate(-90 39.8 76.3)">3</text>
<text x="37.2" y="86.4" transform="rotate(-90 37.2 86.4)">1</text>
<text x="39.8" y="86.4" transform="rotate(-90 39.8 86.4)">4</text>
<text x="37.2" y="94.1" transform="rotate(-90 37.2 94.1)">2</text>
<text x="39.8" y="94.1" transform="rotate(-90 39.8 94.1)">3</text>
<text x="227.3" y="93.1">2</text>
<text x="232.2" y="90.9" transform="rotate(-90 232.2 90.9)">3</text>
<text x="236.1" y="93.1">4</text>
<text x="145.8" y="96.6" transform="rotate(-90 145.8 96.6)">1</text>
<text x="148.3" y="97.2" transform="rotate(-90 148.3 97.2)">21</text>
<text x="150.9" y="97.2" transform="rotate(-90 150.9 97.2)">22</text>
<text x="153.4" y="97.2" transform="rotate(-90 153.4 97.2)">30</text>
<text x="158.5" y="97.2" transform="rotate(-90 158.5 97.2)">25</text>
<text x="161" y="96.6" transform="rotate(-90 161 96.6)">9</text>
<text x="163.6" y="97.2" transform="rotate(-90 163.6 97.2)">32</text>
<text x="168.7" y="97.2" transform="rotate(-90 168.7 97.2)">31</text>
<text x="182.2" y="99.4">2</text>
<text x="182.2" y="102">3</text>
<text x="232.2" y="97.2" transform="rotate(-90 232.2 97.2)">1</text>
<text x="138.4" y="104.5">19</text>
<text x="182.2" y="104.5">4</text>
<text x="182.2" y="107.1">5</text>
<text x="182.2" y="109.6">6</text>
<text x="182.2" y="112.1">7</text>
<text x="138.4" y="114.7">23</text>
<text x="181.6" y="119.8">11</text>
<text x="181.6" y="117.2">10</text>
<text x="182.2" y="114.7">8</text>
<text x="138.4" y="124.8">24</text>
<text x="181.6" y="122.3">12</text>
<text x="181.6" y="124.8">13</text>
<text x="181.6" y="127.4">14</text>
<text x="181.6" y="129.9">15</text>
<text x="138.4" y="132.5">16</text>
<text x="138.4" y="135">17</text>
<text x="138.4" y="137.5">18</text>
<text x="181.6" y="132.5">26</text>
<text x="181.6" y="135">27</text>
<text x="181.6" y="137.5">28</text>
<text x="161" y="142.9" transform="rotate(-90 161 142.9)">20</text>
<text x="33.6" y="174.4">1</text>
<text x="33.6" y="176.9">3</text>
<text x="46.3" y="174.4">5</text>
<text x="96.4" y="178.5">1</text>
<text x="40.4" y="184.2" transform="rotate(-90 40.4 184.2)">2</text>
<text x="96.4" y="183.6">3</text>
<text x="104.1" y="181.1">2</text>
</g>
<g font-size="1.8" fill="#006464">
<text x="38.4" y="28.2">VSTORE</text>
<text x="88.7" y="28.2">EPAD</text>
<text x="109.2" y="28.8">GND</text>
<text x="220.2" y="24.4">MP1 J1</text>
<text x="220.2" y="26.9">MP2</text>
<text x="230.5" y="24.4">1</text>
<text x="230.5" y="26.9">2</text>
<text x="230.5" y="29.4">3</text>
<text x="245.5" y="24.4">GND</text>
<text x="260.2" y="24.4">1</text>
<text x="260.2" y="26.9">2</text>
<text x="260.2" y="29.4">3</text>
<text x="264.9" y="24.4">J2 MP1</text>
<text x="267.8" y="26.9">MP2</text>
<text x="38.4" y="30.7">VAUX</text>
<text x="38.4" y="33.2">VOUT</text>
<text x="38.4" y="35.8">VOUT2</text>
<text x="90" y="35.8">C1A</text>
<text x="90" y="33.2">VS1</text>
<text x="90" y="30.7">VS2</text>
<text x="109.2" y="32.6">GND</text>
<text x="150.1" y="34.2" transform="rotate(-90 150.1 34.2)">SCX</text>
<text x="152.6" y="35.3" transform="rotate(-90 152.6 35.3)">NC_2</text>
<text x="230.5" y="32">4</text>
<text x="230.5" y="34.5">5</text>
<text x="244.3" y="34.5">+3V3</text>
<text x="245.7" y="32">VDD</text>
<text x="260.2" y="32">4</text>
<text x="260.2" y="34.5">5</text>
<text x="38.4" y="38.3">VOUT2_EN</text>
<text x="38.4" y="40.9">PGOOD</text>
<text x="89.7" y="40.9">GND</text>
<text x="90" y="38.3">C2A</text>
<text x="142.1" y="40.9">SDO</text>
<text x="148" y="40.9">BMA400</text>
<text x="149.9" y="38.3">AC1</text>
<text x="157.5" y="40.9">CSB</text>
<text x="182.2" y="37.1">VDD</text>
<text x="195.6" y="37.1">VDD</text>
<text x="226.9" y="37.4" transform="rotate(-90 226.9 37.4)">53261-0671</text>
<text x="230.5" y="37.1">6</text>
<text x="245.5" y="37.1">GND</text>
<text x="260.2" y="37.1">6</text>
<text x="266.9" y="37.4" transform="rotate(-90 266.9 37.4)">53261-0671</text>
<text x="38.4" y="43.4">VLDO</text>
<text x="38.4" y="45.9">GND</text>
<text x="89.4" y="45.9">VINA</text>
<text x="89.8" y="43.4">SWA</text>
<text x="109.1" y="45.3">GND</text>
<text x="125.1" y="46.6">VDD</text>
<text x="142.1" y="43.4">SDX</text>
<text x="142.1" y="45.9">VDDIO</text>
<text x="155.4" y="45.9">GNDIO</text>
<text x="157.3" y="43.4">GND</text>
<text x="175.3" y="44">GND</text>
<text x="186.7" y="44.7">C1</text>
<text x="186.7" y="47.2">100nF</text>
<text x="200" y="44.7">C2</text>
<text x="200" y="47.2">100nF</text>
<text x="18.9" y="50.4">GND</text>
<text x="38.4" y="51">C2B</text>
<text x="38.4" y="48.5">C1B</text>
<text x="89.2" y="48.5">VINB</text>
<text x="89.6" y="51">SWB</text>
<text x="89.7" y="53.6">GND</text>
<text x="142.1" y="48.5">NC_1</text>
<text x="157.6" y="48.5">VDD</text>
<text x="175.3" y="49.1">VDD</text>
<text x="254.9" y="53.7" transform="rotate(-90 254.9 53.7)">1</text>
<text x="258.7" y="53.7" transform="rotate(-90 258.7 53.7)">2</text>
<text x="109.1" y="58">GND</text>
<text x="150.1" y="57.3" transform="rotate(-90 150.1 57.3)">INT1</text>
<text x="152.6" y="57.3" transform="rotate(-90 152.6 57.3)">INT2</text>
<text x="182.1" y="54.2">GND</text>
<text x="195.4" y="54.2">GND</text>
<text x="243.9" y="54.8">L1</text>
<text x="240" y="62.5">C3</text>
<text x="240" y="65">0.8pF</text>
<text x="40.6" y="71.2">T1</text>
<text x="50.8" y="69.4">C6</text>
<text x="50.8" y="71.3">1nF</text>
<text x="60.3" y="69.4">C7</text>
<text x="235.5" y="72">GND</text>
<text x="41" y="73.3">1:100</text>
<text x="106.7" y="74.4">TP8</text>
<text x="106.7" y="76.9">2V2_Gen</text>
<text x="36.8" y="80.2">C29</text>
<text x="36.8" y="82.8">10uF</text>
<text x="50" y="79.6">GND</text>
<text x="92.1" y="81.5">C4</text>
<text x="106.7" y="81.5">C5</text>
<text x="220.3" y="83.4">C8</text>
<text x="253.3" y="83.4">C9</text>
<text x="40.6" y="88.9">T2</text>
<text x="50.8" y="89.1">1nF</text>
<text x="50.8" y="87.2">C12</text>
<text x="60.3" y="87.2">C13</text>
<text x="92.1" y="84">1uF</text>
<text x="106.7" y="84">2.2uF</text>
<text x="159.4" y="88.5">VDD</text>
<text x="219.2" y="86">12pF</text>
<text x="229.2" y="87.2">32MHz</text>
<text x="231.1" y="85.3">X1</text>
<text x="252.2" y="86">12pF</text>
<text x="260.3" y="87.2">32.768kHz</text>
<text x="264.1" y="85.3">X2</text>
<text x="41" y="91">1:100</text>
<text x="87.5" y="91.7">GND</text>
<text x="102.1" y="91.7">GND</text>
<text x="106.7" y="96">TP5</text>
<text x="219.4" y="94.8">GND</text>
<text x="240.7" y="94.8">GND</text>
<text x="50" y="97.4">GND</text>
<text x="61" y="99.8">TP7</text>
<text x="106.7" y="98.5">2V2_Gen</text>
<text x="159.6" y="101.5" transform="rotate(-90 159.6 101.5)">VDD</text>
<text x="162.2" y="101.5" transform="rotate(-90 162.2 101.5)">VDD</text>
<text x="164.7" y="101.5" transform="rotate(-90 164.7 101.5)">VDD</text>
<text x="169.8" y="101.7" transform="rotate(-90 169.8 101.7)">DCC</text>
<text x="170.6" y="100.6">XL1/P0.00</text>
<text x="34.9" y="107.9">C14</text>
<text x="61" y="102.3">VCAP</text>
<text x="83.2" y="105.6">1uF</text>
<text x="83.2" y="103.1">C28</text>
<text x="92.1" y="103.1">C26</text>
<text x="92.1" y="105.6">10uF</text>
<text x="106.7" y="103.1">C27</text>
<text x="106.7" y="105.6">10uF</text>
<text x="141.5" y="105.6">ANT</text>
<text x="146.9" y="102.8" transform="rotate(-90 146.9 102.8)">DEC1</text>
<text x="149.5" y="102.8" transform="rotate(-90 149.5 102.8)">DEC2</text>
<text x="152" y="102.8" transform="rotate(-90 152 102.8)">DEC3</text>
<text x="154.5" y="102.8" transform="rotate(-90 154.5 102.8)">DEC4</text>
<text x="169.8" y="105.6">AIN2/P0.04</text>
<text x="170.6" y="103.1">XL2/P0.01</text>
<text x="214.5" y="105">GND</text>
<text x="219.2" y="102.5">12pF</text>
<text x="219.7" y="105">C10</text>
<text x="247.5" y="105">GND</text>
<text x="252.2" y="102.5">12pF</text>
<text x="252.7" y="105">C11</text>
<text x="34.9" y="110.5">100uF</text>
<text x="48.9" y="110.7">100uF</text>
<text x="48.9" y="108.2">C15</text>
<text x="87.5" y="113.3">GND</text>
<text x="102.1" y="113.3">GND</text>
<text x="169.8" y="108.2">AIN3/P0.05</text>
<text x="175.4" y="110.7">P0.06</text>
<text x="175.4" y="113.3">P0.09</text>
<text x="198.1" y="110.7">TP9</text>
<text x="198.1" y="113.3">TP10 SCK</text>
<text x="203.2" y="110.7">CS</text>
<text x="32.9" y="117.1">GND</text>
<text x="141.5" y="115.8">XC1</text>
<text x="160" y="119">U3</text>
<text x="175.4" y="118.3">P0.12</text>
<text x="175.4" y="115.8">P0.10</text>
<text x="198.1" y="118.3">TP12 MOSI</text>
<text x="198.1" y="115.8">TP11 MISO</text>
<text x="231.1" y="117.7">VDD</text>
<text x="244.5" y="117.7">VDD</text>
<text x="257.8" y="117.7">VDD</text>
<text x="141.5" y="126">XC2</text>
<text x="153.7" y="121.5">nRF52811-QCxx</text>
<text x="175.4" y="120.9">P0.14</text>
<text x="175.4" y="123.4">P0.15</text>
<text x="175.4" y="126">P0.16</text>
<text x="198.1" y="123.4">TP14 INT2</text>
<text x="198.1" y="120.9">TP13 INT1</text>
<text x="235.6" y="125.3">C17</text>
<text x="248.9" y="125.3">C18</text>
<text x="262.3" y="125.3">C19</text>
<text x="175.4" y="128.5">P0.18</text>
<text x="175.4" y="131">P0.20</text>
<text x="235.6" y="127.9">4.7uF</text>
<text x="248.9" y="127.9">100nF</text>
<text x="262.3" y="127.9">100nF</text>
<text x="141.5" y="133.6">P0.21/~{RESET}</text>
<text x="141.5" y="136.1">SWDCLK</text>
<text x="169.8" y="136.1">AIN4/P0.28</text>
<text x="175.4" y="133.6">P0.25</text>
<text x="231" y="134.8">GND</text>
<text x="244.3" y="134.8">GND</text>
<text x="257.7" y="134.8">GND</text>
<text x="33" y="143.1">R1</text>
<text x="93.4" y="143.1">R4</text>
<text x="141.5" y="138.7">SWDIO</text>
<text x="162.2" y="139.8" transform="rotate(-90 162.2 139.8)">VSS</text>
<text x="169.8" y="138.7">AIN6/P0.30</text>
<text x="252.7" y="143.7">10uH</text>
<text x="254.1" y="141.2">L2</text>
<text x="261.6" y="143.7">15nH</text>
<text x="262.9" y="141.2">L3</text>
<text x="33" y="145">10M</text>
<text x="41.3" y="144.4">R2</text>
<text x="41.3" y="146.9">5M</text>
<text x="49.5" y="144.4">C20</text>
<text x="49.5" y="146.3">10nF</text>
<text x="93.4" y="145">1M</text>
<text x="101.6" y="144.4">R5</text>
<text x="101.6" y="146.9">510K</text>
<text x="159.3" y="148.2">GND</text>
<text x="233.1" y="149.5">C21</text>
<text x="246.4" y="149.5">C22</text>
<text x="271.8" y="149.5">C23</text>
<text x="45" y="152">GND</text>
<text x="101.5" y="152">GND</text>
<text x="233.1" y="152">100nF</text>
<text x="246.4" y="152">100pF</text>
<text x="271.8" y="152">1uF</text>
<text x="228.5" y="159">GND</text>
<text x="241.8" y="159">GND</text>
<text x="267.2" y="159">GND</text>
<text x="20.9" y="172.3">+3V3</text>
<text x="32.2" y="171">TPS7A0222PDBVR</text>
<text x="39.3" y="168.5">U4</text>
<text x="15.2" y="179.9">3V3Ext</text>
<text x="18.4" y="177.4">TP1</text>
<text x="24.8" y="179.9">C24</text>
<text x="36.1" y="175.5">IN</text>
<text x="36.1" y="178">EN</text>
<text x="41.4" y="175.5">OUT</text>
<text x="52.7" y="179.9">C25</text>
<text x="58.4" y="177.4">TP2</text>
<text x="58.4" y="179.9">2V2Ext</text>
<text x="98.9" y="174.9">SW1</text>
<text x="107.9" y="176.1">VDD</text>
<text x="24.8" y="181.8">1uF</text>
<text x="41.5" y="181.7" transform="rotate(-90 41.5 181.7)">GND</text>
<text x="52.7" y="181.8">1uF</text>
<text x="75.6" y="183.1">R3</text>
<text x="75.6" y="185.6">10</text>
<text x="86.7" y="185.6">SLW-913535-2A-RA-D</text>
<text x="111.8" y="182.5">TP3</text>
<text x="111.8" y="185">VDD</text>
<text x="36.7" y="190.1">GND</text>
<text x="43.8" y="187.6">TP4</text>
<text x="43.8" y="190.1">GND</text>
<text x="71" y="192.6">GND</text>
</g>
<g font-size="1.8" fill="#009600">
<text x="245" y="27">SWDCLK</text>
<text x="246.7" y="29.5">SWDIO</text>
</g>
<g font-size="1.8" fill="#0000c2">
<text x="199.4" y="35.3">Pin</text>
<text x="203.6" y="35.3">7</text>
<text x="186.1" y="39.1">Pin</text>
<text x="190.2" y="39.1">3</text>
<text x="234.9" y="119.8">Pin</text>
<text x="239.1" y="119.8">32</text>
<text x="248.3" y="119.8">Pin</text>
<text x="252.5" y="119.8">9</text>
<text x="261.6" y="119.8">Pin</text>
<text x="265.8" y="119.8">25</text>
<text x="28.6" y="120.9">Energy</text>
<text x="28.6" y="122.9">0.5</text>
<text x="32.8" y="122.9">*</text>
<text x="34.9" y="122.9">100uF</text>
<text x="36" y="120.9">per</text>
<text x="40.2" y="120.9">capacitor</text>
<text x="41.9" y="122.9">*</text>
<text x="44.1" y="122.9">(5.25V)^2</text>
<text x="56.9" y="122.9">1.380mJ</text>
<text x="213.4" y="136.3">Bypass</text>
<text x="221.1" y="136.3">Caps</text>
<text x="57.8" y="143.6">V_CAP_DIV =</text>
<text x="71.3" y="143.6">V_CAP /</text>
<text x="80.7" y="143.6">3</text>
<text x="213.4" y="140.1">DCDC</text>
<text x="57.8" y="147.7">V_CAP max</text>
<text x="69.7" y="147.7">=</text>
<text x="72.4" y="147.7">5.25V</text>
<text x="76.2" y="173.6">D1</text>
<text x="76.2" y="175.5">2.1V</text>
<text x="76.2" y="177.6">20mA</text>
<text x="21" y="193.4">For</text>
<text x="25.1" y="193.4">power</text>
<text x="31.8" y="193.4">profiling,</text>
<text x="41.6" y="193.4">feed</text>
<text x="46.8" y="193.4">directly</text>
<text x="55.1" y="193.4">into</text>
<text x="59.9" y="193.4">VDD</text>
</g>
<g font-size="1.8" fill="#840000">
<text x="242.3" y="57.4">3.9nH</text>
<text x="150.9" y="97.2" transform="rotate(-90 150.9 97.2)">22 DEC3</text>
<text x="153.4" y="97.2" transform="rotate(-90 153.4 97.2)">30 DEC4</text>
<text x="181.6" y="117.2">10 IMU_MOSI</text>
</g>
<g font-size="1.8" fill="#989898">
<text x="62.2" y="110.7">100uF</text>
<text x="62.2" y="108.2">C16</text>
</g>
</svg>
